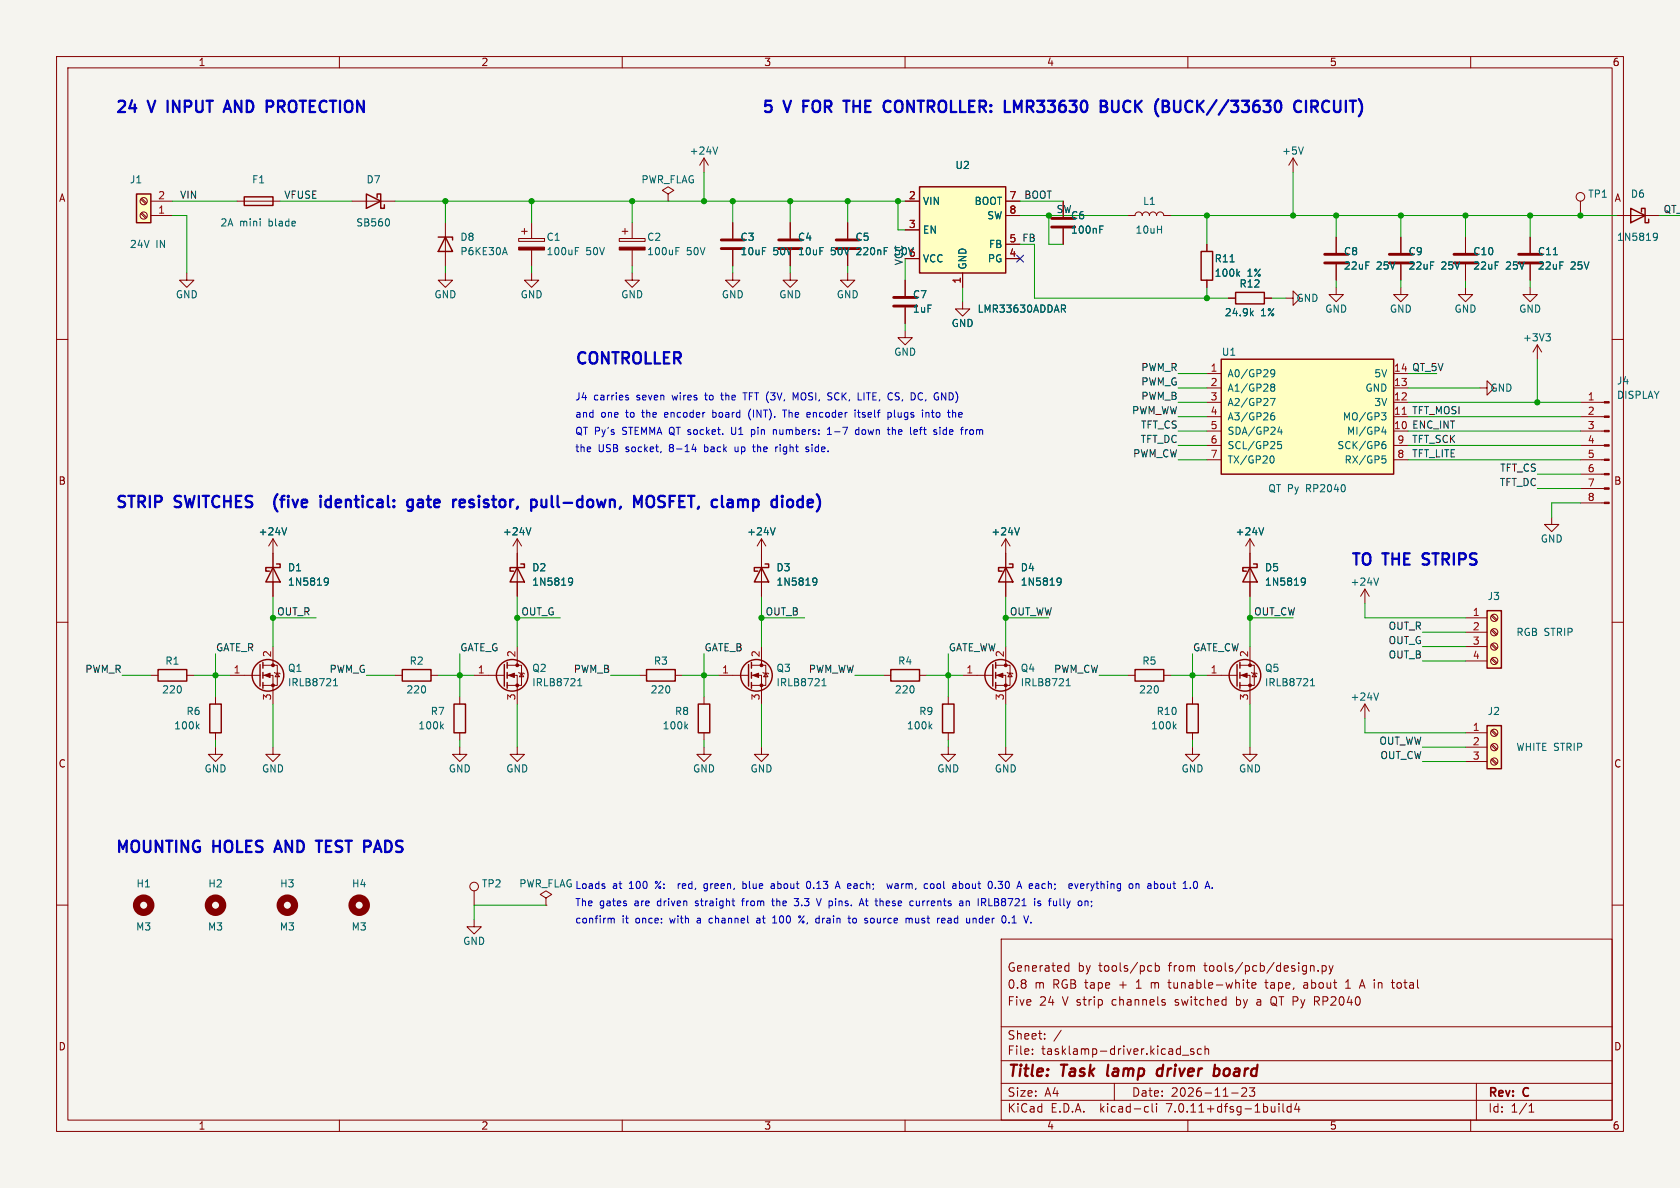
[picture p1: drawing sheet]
<svg xmlns="http://www.w3.org/2000/svg" width="297mm" height="210mm" viewBox="0 0 297 210" stroke-linecap="round" stroke-linejoin="round" font-family="sans-serif">
<path d="M0 0h297v210h-297z" fill="#f5f4ef" stroke="#f5f4ef" stroke-width=".18"/>
<g fill="none" stroke="#840000" stroke-width=".18">
<path d="M10 10h277v190h-277zM12 12h273v186h-273zM60 10v2M110 10v2M160 10v2M210 10v2M260 10v2M24.9 35.2l.9 .9M24.9 37.8l.9 .8M25.1 35.1l.8 .8M25.1 37.6l.8 .8M26.7 35.6h3.8"/>
<path d="M26.7 38.1h3.8M41.9 35.6h7.6M62.2 35.6h7.6M78.7 39.4v7.6M94 39.4v2.8M111.8 39.4v2.8M118.1 34.3l1-.6-1-.7-1 .7 1 .6v1.3M118.1 35.6h.1M124.5 27.9l-.8 1.3M124.5 27.9v2.6M124.5 27.9l.7 1.3M129.5 39.4v2.8"/>
<path d="M139.7 39.4v2.8M149.9 39.4v2.8M160 35.6h2.6M177.8 35.6h2.5M177.8 38.1h2.5M188 35.6v2.8M199.4 38.1h1.3a.64 .64 0 0 1 .6-.6 .64 .64 0 0 1 .6 .6 .64 .64 0 0 1 .7-.6 .64 .64 0 0 1 .6 .6 .64 .64 0 0 1 .6-.6 .64 .64 0 0 1 .7 .6 .64 .64 0 0 1 .6-.6 .64 .64 0 0 1 .6 .6h1.3M228.6 27.9l-.8 1.3M228.6 27.9v2.6M228.6 27.9l.8 1.3M279.4 35.6v2.5M285.7 38.1h7.7"/>
<path d="M10 60h2M33 48.3v1.2h1.3l-1.3 1.3-1.3-1.3h1.3M78.7 48.3v1.2h1.3l-1.3 1.3-1.2-1.3h1.2M91.7 42.2h4.6v.5h-4.6zM92.2 40.9h1M92.7 40.4v1M94 48.3v1.2h1.2l-1.2 1.3-1.3-1.3h1.3M94 44.2v2.8M109.5 42.2h4.5v.5h-4.5zM110 40.9h1M110.5 40.4v1M111.8 48.3v1.2h1.2l-1.2 1.3-1.3-1.3h1.3"/>
<path d="M111.8 44.2v2.8M129.5 48.3v1.2h1.3l-1.3 1.3-1.2-1.3h1.2M129.5 44.2v2.8M139.7 48.3v1.2h1.3l-1.3 1.3-1.3-1.3h1.3M139.7 44.2v2.8M149.9 48.3v1.2h1.2l-1.2 1.3-1.3-1.3h1.3M149.9 44.2v2.8M160 58.4v1.3h1.3l-1.3 1.3-1.3-1.3h1.3M160 49.5v2.8M160 54.4v2.8M160 40.6h2.6M160 45.7h2.6"/>
<path d="M170.2 53.3v1.3h1.2l-1.2 1.3-1.3-1.3h1.3M170.2 48.3v2.5M177.8 45.7h2.5M177.8 43.2h2.5M188 40.4v2.8M213.4 43.2v1.3M213.4 49.5v1.3M217.2 52.7h1.2M223.5 52.7h1.3M227.3 52.7h1.3v-1.3l1.3 1.3-1.3 1.3v-1.3M236.2 50.8v1.3h1.3l-1.3 1.2-1.3-1.2h1.3M236.2 41.9v2.8"/>
<path d="M236.2 46.7v2.8M247.6 50.8v1.3h1.3l-1.3 1.2-1.2-1.2h1.2M247.6 41.9v2.8M247.6 46.7v2.8M259.1 50.8v1.3h1.2l-1.2 1.2-1.3-1.2h1.3M259.1 41.9v2.8M259.1 46.7v2.8M270.5 50.8v1.3h1.3l-1.3 1.2-1.3-1.2h1.3M270.5 41.9v2.8M270.5 46.7v2.8M285 60h2M213.4 78.7h2.5"/>
<path d="M213.4 76.2h2.5M213.4 73.7h2.5M213.4 71.1h2.5M213.4 66h2.5M213.4 68.6h2.5M246.4 78.7h2.5M246.4 76.2h2.5M246.4 73.7h2.5M246.4 71.1h2.5M246.4 66h2.5M246.4 68.6h2.5M261.6 68.6h1.3v-1.3l1.3 1.3-1.3 1.3v-1.3"/>
<path d="M271.8 61l-.8 1.2M271.8 61v2.5M271.8 61l.7 1.2M279.4 78.7h4.2M279.4 76.2h4.2M279.4 73.7h4.2M279.4 71.1h4.2M48.3 95.3v10.1M48.3 95.3l-.8 1.2M48.3 95.3l.7 1.2M91.4 95.3v10.1M91.4 95.3l-.7 1.2"/>
<path d="M91.4 95.3l.8 1.2M134.6 95.3v10.1M134.6 95.3l-.7 1.2M134.6 95.3l.8 1.2M177.8 95.3v10.1M177.8 95.3l-.8 1.2M177.8 95.3l.8 1.2M213.4 81.3h2.5M221 95.3v10.1M221 95.3l-.8 1.2M221 95.3l.7 1.2M246.4 81.3h2.5"/>
<path d="M274.3 91.4v1.3h1.3l-1.3 1.3-1.3-1.3h1.3M279.4 88.9h4.2M279.4 86.4h4.2M279.4 83.8h4.2M279.4 81.3h4.2M10 110h2M26.7 119.4h1.2M33 119.4h1.3M40.6 119.4h5.4M46.5 119.4h1.8v5.1M46.5 117.6h2.5v3.6h-2.5M48.3 114.3v3.3"/>
<path d="M48.5 118.9l.1 .1h.8l.1 .1M49 119l.4 .6h-.8zM69.8 119.4h1.3M76.2 119.4h1.3M83.8 119.4h5.4M89.7 119.4h1.7v5.1M89.7 117.6h2.5v3.6h-2.5M91.4 114.3v3.3M91.7 118.9l.1 .1h.8l.1 .1M92.2 119l.4 .6h-.8zM113 119.4h1.3M119.4 119.4h1.2"/>
<path d="M127 119.4h5.3M132.8 119.4h1.8v5.1M132.8 117.6h2.6v3.6h-2.6M134.6 114.3v3.3M134.9 118.9l.1 .1h.8l.1 .1M135.4 119l.4 .6h-.8zM156.2 119.4h1.3M162.6 119.4h1.2M170.2 119.4h5.3M176 119.4h1.8v5.1M176 117.6h2.6v3.6h-2.6M177.8 114.3v3.3"/>
<path d="M178.1 118.9l.1 .1h.7l.2 .1M178.6 119l.3 .6h-.7zM199.4 119.4h1.3M205.7 119.4h1.3M213.4 119.4h5.3M219.2 119.4h1.8v5.1M219.2 117.6h2.5v3.6h-2.5M221 114.3v3.3M221.2 118.9l.2 .1h.7l.1 .1M221.7 119l.4 .6h-.7zM241.3 104.1l-.8 1.3M241.3 104.1v2.6"/>
<path d="M241.3 104.1l.8 1.3M259.1 109.2h3.8M259.1 111.8h3.8M259.1 114.3h3.8M259.1 116.8h3.8M263.6 116.5l.9 .8M263.6 114l.9 .8M263.6 111.4l.9 .9M263.6 108.9l.9 .8M263.8 116.3l.9 .9M263.8 113.8l.9 .8M263.8 111.3l.9 .8"/>
<path d="M263.8 108.7l.9 .9M285 110h2M38.1 132.1v1.3h1.3l-1.3 1.2-1.3-1.2h1.3M38.1 123.2v1.3M38.1 129.5v1.3M48.3 132.1v1.3h1.2l-1.2 1.2-1.3-1.2h1.3M81.3 132.1v1.3h1.2l-1.2 1.2-1.3-1.2h1.3M81.3 123.2v1.3M81.3 129.5v1.3M91.4 132.1v1.3h1.3l-1.3 1.2-1.2-1.2h1.2M124.5 132.1v1.3h1.2l-1.2 1.2-1.3-1.2h1.3M124.5 123.2v1.3"/>
<path d="M124.5 129.5v1.3M134.6 132.1v1.3h1.3l-1.3 1.2-1.3-1.2h1.3M167.6 132.1v1.3h1.3l-1.3 1.2-1.2-1.2h1.2M167.6 123.2v1.3M167.6 129.5v1.3M177.8 132.1v1.3h1.3l-1.3 1.2-1.3-1.2h1.3M210.8 132.1v1.3h1.3l-1.3 1.2-1.3-1.2h1.3M210.8 123.2v1.3M210.8 129.5v1.3M221 132.1v1.3h1.2l-1.2 1.2-1.3-1.2h1.3M241.3 124.5v2.5M241.3 124.5l-.8 1.2"/>
<path d="M241.3 124.5l.8 1.2M259.1 129.5h3.8M259.1 132.1h3.8M259.1 134.6h3.8M263.6 134.3l.9 .8M263.6 131.7l.9 .9M263.6 129.2l.9 .8M263.8 134.1l.9 .9M263.8 131.6l.9 .8M263.8 129l.9 .9M10 160h2M83.8 157.5v2.5"/>
<path d="M96.5 158.8l1-.7-1-.6-1 .6 1 .7v1.2M285 160h2M83.8 162.6v1.2h1.3l-1.3 1.3-1.3-1.3h1.3M96.5 160h.1M177 166h108v32h-108zM188.4 171.6h.6M188.4 170.8h.6M189 170.2v1.5M203.2 170.7l.4 .1M203.6 171.6l-.4 .1M204.2 170.8l.5-.1 .3 .3v.4l-.2 .2h-.6M204.2 170.2v1.5"/>
<path d="M205.8 177.2l.2 .2-.2 .3M205.8 176.7l.2 .1M206.5 173.7h.5M220.3 173.7h.6M220.5 173.2v1.3l.4 .2M221.3 174.2l.7-.1v-.3l-.5-.1-.2 .2 .1 .7h.6M222.2 177.2v.4M223.6 173.7h.6M223.8 173.2v1.3l.2 .2M224.7 177.2v.3l.3 .2M225 176.2l-.3 .2v.3M231 173.7l-.5 .1"/>
<path d="M231 174.1h-.3a.29 .29 0 0 0-.2 .3 .29 .29 0 0 0 .2 .3h.3M231.7 170.8h.5l.1 .9M232.4 176.2h.6M232.4 177h.6M232.7 177l.5 .7M233 171.6v.1M233.7 170.8l.5-.1 .3 .3v.4l-.2 .2h-.6M233.7 170.7v1.5M235 170.7l.3 1M235.3 171.7l-.1 .4-.2 .1M235.7 170.7l-.4 1M237.9 174.7h.8"/>
<path d="M237.9 173.6l.4-.4v1.5M240.3 174.7l.5-1.5 .5 1.5M240.5 174.3h.7M247.1 173.8l-.1 .2v.4l.1 .2M60 198v2M110 198v2M160 198v2M177 194.5h108M177 191.5h108M177 187.5h108M177 181.5h108M182.5 186.3v.1"/>
<path d="M182.5 185.5v.1M184.7 183.6v.1M184.7 182.8v.1M187.6 182.1l-1.3 2M197 191.5v3M202.6 195.6l.4 .1M203 196.5l-.4 .1M203.7 195.1v1.3l.2 .2M204.5 195.1v.1M204.5 195.6v1M209 186.5h1.2M210 198v2"/>
<path d="M211 185.5l-.3-.1-.2 .2v.2l.5 .2v.3h-.5M212.4 185.5l-.4-.1-.3 .3v.4l.1 .2h.6M213 185.5l.2-.1 .4 .1 .1 .9M213 184.9v1.5M217.7 193.2h1.2M219.5 192.4l.6-.1 .2 .1 .1 .3-.9 1.1h.9M220.9 192.3h.9l-.5 .6 .4 .1v.7l-.2 .1h-.4l-.2-.1M226.1 195.1v.1M226.1 195.6v1M226.8 195.1v1.3l.2 .2M228.2 195.7l-.4-.1-.3 .3v.4l.2 .2h.5M228.2 195.1v1.5"/>
<path d="M229.2 195l-.3 1.1h.9M229.6 195.6v1M260 198v2M261 191.5v6.5M270.3 196.6h.9M270.3 195.5l.4-.4v1.5"/>
<circle cx="25.4" cy="35.6" r=".63"/>
<circle cx="25.4" cy="38.1" r=".63"/>
<circle cx="279.4" cy="34.8" r=".76"/>
<circle cx="264.2" cy="114.3" r=".63"/>
<circle cx="264.2" cy="116.8" r=".63"/>
<circle cx="264.2" cy="111.8" r=".63"/>
<circle cx="264.2" cy="109.2" r=".63"/>
<circle cx="264.2" cy="132.1" r=".63"/>
<circle cx="264.2" cy="134.6" r=".63"/>
<circle cx="264.2" cy="129.5" r=".63"/>
<circle cx="83.8" cy="156.7" r=".76"/>
</g>
<path d="M195.9 188.2l-.1 1.9M205.6 189a.66 .66 0 0 0-1 .3l-.1 .5 .1 .3 .2 .1 .6-.1M205.6 188.2l-.2 2M214.9 188.9l.6 .1 .1 .3-.1 .5-.4 .4" fill="none" stroke="#840000" stroke-width=".4"/>
<g fill="none" stroke="#840000" stroke-width=".25">
<path d="M24.1 34.3h2.6v5.1h-2.6zM43.2 34.8h5.1v1.5h-5.1zM64.8 34.3l2.5 1.3-2.5 1.2zM66.7 34.9v-.6h.6v2.5h.6v-.6M162.6 33h15.2v15.3h-15.2zM288.3 36.8l2.5 1.3-2.5 1.3zM290.2 37.5v-.7h.6v2.6h.7v-.7M77.5 41.9h2.5v.5M78.7 41.9l1.3 2.6h-2.5zM212.3 44.5h2.1v5h-2.1zM218.4 51.7h5.1v2h-5.1zM215.9 63.5h30.5v20.3h-30.5z"/>
<path d="M48.9 99.7h.6v.6h-2.5v.7h.6M92.1 99.7h.6v.6h-2.5v.7h.6M135.3 99.7h.6v.6h-2.6v.7h.7M178.4 99.7h.7v.6h-2.6v.7h.7M221.6 99.7h.6v.6h-2.5v.7h.6M27.9 118.4h5.1v2h-5.1zM46 117.5v3.8M46.5 117.1v1M46.5 118.9v1M48.3 100.3l1.2 2.6h-2.5zM71.1 118.4h5.1v2h-5.1zM89.2 117.5v3.8"/>
<path d="M89.7 117.1v1M89.7 118.9v1M91.4 100.3l1.3 2.6h-2.5zM114.3 118.4h5.1v2h-5.1zM132.3 117.5v3.8M132.8 117.1v1M132.8 118.9v1M134.6 100.3l1.3 2.6h-2.6zM157.5 118.4h5.1v2h-5.1zM175.5 117.5v3.8M176 117.1v1M176 118.9v1"/>
<path d="M177.8 100.3l1.3 2.6h-2.6zM200.7 118.4h5v2h-5zM218.7 117.5v3.8M219.2 117.1v1M219.2 118.9v1M221 100.3l1.2 2.6h-2.5zM262.9 108h2.5v10.1h-2.5zM37.1 124.5h2v5h-2zM46.5 120.7v1M80.3 124.5h2v5h-2zM89.7 120.7v1M123.4 124.5h2.1v5h-2.1z"/>
<path d="M132.8 120.7v1M166.6 124.5h2.1v5h-2.1zM176 120.7v1M209.8 124.5h2v5h-2zM219.2 120.7v1M262.9 128.3h2.5v7.6h-2.5z"/>
<circle cx="47.4" cy="119.4" r="2.79"/>
<circle cx="90.6" cy="119.4" r="2.79"/>
<circle cx="133.7" cy="119.4" r="2.79"/>
<circle cx="176.9" cy="119.4" r="2.79"/>
<circle cx="220.1" cy="119.4" r="2.79"/>
</g>
<g fill="none" stroke="#006464" stroke-width=".18">
<path d="M68.7 38.8l.2 .4-.2 .6M126.9 26l-.4 1.2M194.4 39.9h.6M230.4 26l-.4 1.2M89 44.7h.6M89.3 43.8l.4 1.2M101.7 44.4h.4M101.7 43.8h.6M119.5 44.4h.4M119.5 43.8h.6M156.3 44.4h.4M156.3 43.8h.6"/>
<path d="M187.6 53.9h.5l.3 .3-.1 .3-.7 .1M188 54.6l.4 .6M194.4 40.6h.4M217.5 46.3h.7M218.8 48.4l.4 .4M219.2 48l-.5 .5M221.2 55.3l.4 .5M221.6 55l-.5 .5M273.3 59h.8l-.4 .5M273.8 59.5l.3 .2v.3l-.3 .3M274.6 45h.7M292.4 41.3l.4-.1 .1 .1a.84 .84 0 0 1-.3 1.2h-.2"/>
<path d="M293 41.8l-.2 .2-.4-.1M224.6 70.4h.8l-.5 1.3M224.6 68.1l.3-.2 .3 .1 .2 .2-.3 .2M224.6 65.6l.3-.3 .4 .2a.84 .84 0 0 1-.3 1.1h-.2M224.6 73.7l.3-.2h.3l.2 .2v.3l-.3 .2h-.3l-.2-.2M224.6 65.9l.3 .2h.3l.2-.2M224.6 68.2l.3 .2M224.9 68.4h.2M224.9 68.4l-.3 .3M225.1 68.4l.3 .3-.2 .4-.3 .1-.3-.3M225.2 73h-.3l-.3 .5M225.9 78h.6"/>
<path d="M225.9 78.6l.4-.1 .3 .3-.1 .5h-.6M226.2 75.4l-.3 1h.8M226.5 75.9v.9M244.2 73h.8l-.4 .5 .4 .1v.4l-.2 .2h-.4M244.5 78.5l.4 .1 .1 .2v.4l-.5 .1M244.6 75.4l-.3 1h.8M244.9 75.9v.9M244.9 78l-.4 .1M50.7 93.3l-.4 1.3M93.9 93.3l-.5 1.3M137 93.3l-.4 1.3M180.2 93.3l-.4 1.3"/>
<path d="M223.4 93.3l-.4 1.3M224.7 80.7l.1-.1a.68 .68 0 0 1 .5 .6 .68 .68 0 0 1-.5 .7l-.1-.1M244.4 80.6h.6M244.5 81.1h.3l.2 .2-.1 .5-.4 .1M57.4 102.2h.4l.2 .1a.84 .84 0 0 1-.3 1.1h-.3M58 102.7l-.2 .3-.4-.1M100.6 102.2h.4l.2 .1a.84 .84 0 0 1-.3 1.1h-.3M101.2 102.7l-.2 .3-.4-.1M143.8 102.2h.4l.1 .1a.84 .84 0 0 1-.3 1.1h-.2M144.4 102.7l-.2 .3-.4-.1M187 102.2h.3l.2 .1a.84 .84 0 0 1-.3 1.1h-.2M187.6 102.7l-.3 .3-.3-.1"/>
<path d="M230.2 102.2h.3l.2 .1a.84 .84 0 0 1-.3 1.1h-.2M230.8 102.7l-.3 .3-.3-.1M243.7 102.2l-.4 1.2M34.8 128.4l.4 .4M35.2 128l-.5 .5M59 121.2h.7M59 120.3l.3-.3v1.2M78 128.4l.4 .4M78.4 128l-.5 .5M102.1 121.2h.8M102.1 120.3l.4-.3v1.2M121.2 128.4l.4 .4"/>
<path d="M121.6 128l-.5 .5M145.3 121.2h.7M145.3 120.3l.4-.3v1.2M164.4 128.4l.3 .4M164.7 128l-.4 .5M188.5 121.2h.7M188.5 120.3l.4-.3v1.2M207.6 128.4l.3 .4M207.9 128l-.5 .5M231.7 121.2h.7M231.7 120.3l.3-.3v1.2M243.7 122.5l-.4 1.3"/>
</g>
<g fill="#ffffc2" stroke="#ffffc2" stroke-width=".18">
<path d="M262.9 108h2.5v10.1h-2.5z"/>
<path d="M262.9 128.3h2.5v7.6h-2.5z"/>
<path d="M24.1 34.3h2.6v5.1h-2.6z"/>
<path d="M215.9 63.5h30.5v20.3h-30.5z"/>
<path d="M162.6 33h15.2v15.3h-15.2z"/>
</g>
<g fill="none" stroke="#840000" stroke-width="1.3">
<circle cx="25.4" cy="160" r="1.27"/>
<circle cx="38.1" cy="160" r="1.27"/>
<circle cx="50.8" cy="160" r="1.27"/>
<circle cx="63.5" cy="160" r="1.27"/>
</g>
<g fill="#840000" stroke="#840000" stroke-width=".18">
<path d="M46.7 119.4l1.1-.4v.8z"/>
<path d="M283.6 88.8h.9v.2h-.9z"/>
<path d="M283.6 86.2h.9v.3h-.9z"/>
<path d="M283.6 83.7h.9v.2h-.9z"/>
<path d="M283.6 81.2h.9v.2h-.9z"/>
<path d="M283.6 78.6h.9v.3h-.9z"/>
<path d="M283.6 76.1h.9v.2h-.9z"/>
<path d="M283.6 73.5h.9v.3h-.9z"/>
<path d="M283.6 71h.9v.2h-.9z"/>
<path d="M176.3 119.4l1-.4v.8z"/>
<path d="M219.5 119.4l1-.4v.8z"/>
<path d="M109.5 43.7h4.5v.5h-4.5z"/>
<path d="M91.7 43.7h4.6v.5h-4.6z"/>
<path d="M89.9 119.4l1-.4v.8z"/>
<path d="M133.1 119.4l1-.4v.8z"/>
<circle cx="48.3" cy="121.2" r=".25"/>
<circle cx="48.3" cy="117.6" r=".25"/>
<circle cx="177.8" cy="121.2" r=".25"/>
<circle cx="177.8" cy="117.6" r=".25"/>
<circle cx="221" cy="121.2" r=".25"/>
<circle cx="221" cy="117.6" r=".25"/>
<circle cx="91.4" cy="121.2" r=".25"/>
<circle cx="91.4" cy="117.6" r=".25"/>
<circle cx="134.6" cy="121.2" r=".25"/>
<circle cx="134.6" cy="117.6" r=".25"/>
</g>
<g fill="none" stroke="#840000" stroke-width=".51">
<path d="M185.9 38.6h4.1M127.5 42.4h4.1M127.5 43.9h4.1M137.7 42.4h4M137.7 43.9h4M147.8 42.4h4.1M147.8 43.9h4.1M158 54.1h4.1M158 52.6h4.1M185.9 40.1h4.1M234.2 45h4.1M234.2 46.5h4.1"/>
<path d="M245.6 45h4.1M245.6 46.5h4.1M257 45h4.1M257 46.5h4.1M268.5 45h4M268.5 46.5h4"/>
</g>
<path d="M247.9 73.2h.7" fill="none" stroke="#a90000" stroke-width=".18"/>
<g fill="none" stroke="#0000c2" stroke-width=".4">
<path d="M29.6 17.8v2M39.5 19.8l.7-2 .7 2M39.7 19.2h1M142 18.8h.7M143 17.8h-1v2M149.1 17.8h1.1M149.6 17.8v2M157.4 17.9l.1 .1M157.5 19.6l-.1 .1M195.5 18.9a.54 .54 0 0 1 0 .8M195.5 18l.1 .2-.1 .4M196.6 17.8v1.6l.4 .4h.4l.3-.4v-1.6"/>
<path d="M207.6 19.6l.3 .2h.4M230 18a.8 .8 0 0 0-1 0 .8 .8 0 0 0-.2 .9 .75 .75 0 0 0 .4 .8 .75 .75 0 0 0 .8-.1M230.9 17.8v2M231.8 18.9h.8a.54 .54 0 0 0 .4-.6 .54 .54 0 0 0-.4-.5h-.8v2M232.3 18.9l.7 .9M49.1 87.4a2.29 2.29 0 0 0 0 3M56.7 87.7h.1l-.1 .1M58.5 88.4l-.6-.1-.4 .4v.6l.2 .3 .2 .1 .6-.1M72 89.3l.4 .4 .6-.1M73 88.4l-.6-.1-.4 .4M73 88.3v1.6a.54 .54 0 0 1-.9 .3M73.9 88.4l.2-.1 .6 .1"/>
<path d="M74.6 88.9h-.5a.39 .39 0 0 0-.3 .4 .39 .39 0 0 0 .3 .4h.5M81.9 88.3l.2 .1 .1 .4-1 .2M82.1 89.6l-.2 .1M83 89.6l.5 .1M83.5 88.3l-.4 .1-.1 .2 .1 .3 .4 .1M96.6 89.5a.54 .54 0 0 1-.8 .1M96.6 88.3v1.4M97.5 87.7v1.7l.3 .3M114.4 87.9a.67 .67 0 0 1 .8-.2 .67 .67 0 0 1 .4 .6v.7a.67 .67 0 0 1-.6 .7 .67 .67 0 0 1-.7-.7zM116.4 89.6l.8 .1M117.2 87.7h-.4a.49 .49 0 0 0-.4 .4 .49 .49 0 0 0 .4 .5l.4 .1M130.8 88.3h.3l.2 .3"/>
<path d="M131.3 88.6v1.1M131.6 88.3l-.3 .3M141.2 89.6l.1 .1 .6-.1M141.2 88.4l.1-.1 .6 .1M141.9 87.7v2M142.9 88.4l-.1 .2 .1 1M143.7 88.8l-.9 .2M251.5 99.7l.3 .1M251.6 98l-.1 .2 .1 .4M48.7 150h.9M49.2 148.6l-.7 2M55.8 148.6h1.2"/>
</g>
<g fill="none" stroke="#0000c2" stroke-width=".18">
<path d="M110.8 70.3h.3v.2l-.1 .2h-.3M110.8 69.9h.3M116.9 79.8l-.1 .2M122.3 79.4h.8M122.9 79v.9M126 72.5v1.3M126 73.7l.1 .1M126.1 72.9l-.1 .1M127.4 69.9h.5M127.6 69.4v1.2M129.3 75.5v1.1l.3 .2M129.9 79v.7l.2 .2"/>
<path d="M131.3 69.4h.8M131.7 69.4v1.3M132.7 72.3a1.46 1.46 0 0 0 0 1.9M132.8 76v1.2M132.8 76.7l.4 .1M133 79h.5M133.2 78.6v1.1l.3 .2M133.2 76h-.4M136.7 76.1l.4-.1 .2 .1M136.7 76v.8M137.1 79v.9M137.5 79l-.4 .2"/>
<path d="M138.3 72.5h.8M138.7 72.5v1.3M140.2 69.4l.4 .9 .5-.9M142.9 79.1l-.3-.1-.1 .2v.2l.4 .1v.3h-.4M143.1 72.9l.1 .3-.6 .1M143.2 73.7l-.1 .1M146.3 76.8h.7M146.3 75.9l.3-.4v1.3M146.8 70.1l.3 .2-.3 .4M146.9 69.4l.2 .1M151.2 72.5v.1M151.2 72.9v.9"/>
<path d="M151.6 72.9h.5M151.8 72.5v1.1l.3 .2M151.8 76h-.3l-.3 .2 .2 .5h.4M151.8 75.5v1.3M152.7 69.4v1.3M157 73l.3-.1 .3 .2-.1 .6h-.5M157 72.9v1.3M157.8 75.5v1.3M158.1 76l-.3 .1M158.2 70.6l.2 .1M158.4 69.5l-.2 .2 .2 .3M161.6 76h.4l.2 .3-.6 .1"/>
<path d="M161.6 76.7h.5M162.7 69.4a.68 .68 0 0 0-.4 .7 .68 .68 0 0 0 .4 .6M163.7 73l.2-.1 .3 .1v.8M163.7 72.9v.9M166.2 75.5v.2M166.2 76v.8M166.5 69.4l.7 1.3M168.4 73l.2-.1 .3 .1v.8M168.4 72.5v1.3M170.9 76h.2M171.7 76l-.3 .2v.4l.3 .2M119.9 156.2v.9"/>
<path d="M120.1 156.2l-.2 .3M124.5 157.4l.3 .1M124.9 156.2h-.2l-.3 .3 .1 .4 .4 .2M129.4 159.3h.5M131.1 159.3h.5M131.3 156.3l.4-.1 .2 .1M131.3 155.8v1.3M131.3 158.9v1.2M131.9 156.9l-.2 .2-.4-.1M136.4 156.3h.4l.1 .8M136.4 159.3h.5M136.6 158.8v1.1l.3 .2"/>
<path d="M136.9 156.5l-.4 .1-.2 .2 .2 .3 .4-.1M140.4 160l.2 .1h.5M140.4 158.8h.8l-.4 .5 .3 .1M142.6 156.3l.1-.4 .2-.1a.68 .68 0 0 1 .4 .6 .68 .68 0 0 1-.4 .7l-.2-.2-.1-.3M144.3 158.8l.5 1.3 .4-1.3M147.7 157.1l.4-1.3 .4 1.3M147.8 156.7h.6M152 159.8h.6M153 159.3h.5M155.9 159.3l.2 .1M156.8 156.2l.2 .9 .3-.6 .2 .6 .3-.9M158.6 156.2l-.4 .1"/>
<path d="M158.7 156.6h-.3l-.2 .2v.2l.5 .1M162 159.3l.1 .8h.4M164.5 156.3l.2-.1 .4 .1v.5l-.1 .2-.3 .1-.2-.2zM169.6 156.3l.4-.1 .2 .3-.1 .5h-.5M169.8 159.3h.2l.2 .1v.7M170.2 159.6h-.4M170.8 159.4l.4-.1 .2 .1M170.8 159.3v.8M174.8 158.8v1.3h.6M176.4 156.9l.2 .2 .5-.1M176.4 155.8h.8l-.4 .5h.3M182.5 156.3l-.4-.1-.1 .2v.6h.5"/>
<path d="M182.6 156.5l-.6 .1M183.5 159.5l.5 .4-.2 .2h-.3M183.9 159.3h-.3l-.1 .1M187.4 159.9l.2 .2M190 156.2l.3 .9 .3-.9M191 156.6l.6-.1v-.2l-.4-.1-.2 .2 .1 .6h.5M192 159.3l.4 .1v.7M193 159.3v.1M203.1 156.2l-.2 .1M203.1 156.6l-.2 .2 .2 .3M206.4 156.2v.7l.2 .2M213.5 155.8l-.5 1.3"/>
<path d="M107.9 162.3l.2 .2M108.1 162.5v.7M108.1 162.5l.1-.2 .3 .1 .1 .8M125.6 162.3l-.3 .3v.3l.3 .3M129.8 160.1h.1M134.2 162.3l-.4 .1M134.2 162.7h-.3l-.1 .2v.2l.4 .1M136.6 163.2h.7M136.6 162.3l.4-.4v1.3M142 162.8l-.2 .2 .2 .2M142.2 161.9l-1 1.3M149.9 162.3h.5"/>
<path d="M150.1 163l.3 .2M151.2 162.3l-.3 .1-.2 .2 .1 .4 .4 .2M151.9 160.1l.4-1.3 .4 1.3M154.3 162.3l-.3 .1-.1 .2 .1 .4 .3 .2M160.5 162.3l.2 .2M160.7 162.5l.2-.2 .3 .1 .1 .8M160.7 162.5v.7M166.5 162.4l.4-.1 .2 .3-.6 .1M166.5 163.1h.5M170.2 160.1h-.4M172 162.4l.2-.1 .3 .1 .1 .8M178.9 163.2h.8"/>
<path d="M179.3 161.9l-.4 .4M193 160.1l-.1 .2"/>
<circle cx="141.4" cy="162.1" r=".18"/>
</g>
<g fill="none" stroke="#009600" stroke-width=".18">
<path d="M30.5 38.1h2.5v10.2M30.5 35.6h11.4M49.5 35.6h12.7M69.8 35.6h90.2M78.7 35.6v3.8M94 35.6v3.8M111.8 35.6v3.8M124.5 30.5v5.1M129.5 35.6v3.8M139.7 35.6v3.8M149.9 35.6v3.8M158.7 35.6v5h1.3"/>
<path d="M180.3 38.1h19.1M180.3 35.6h7.7M185.4 38.1v5.1h2.6M207 38.1h78.7M213.4 38.1v5.1M228.6 30.5v7.6M236.2 38.1v3.8M247.6 38.1v3.8M259.1 38.1v3.8M270.5 38.1v3.8M293.4 38.1h3.7M78.7 47v1.3"/>
<path d="M94 47v1.3M111.8 47v1.3M129.5 47v1.3M139.7 47v1.3M149.9 47v1.3M160 45.7v3.8M160 57.2v1.2M170.2 50.8v2.5M182.9 43.2v9.5h34.3M213.4 50.8v1.9M224.8 52.7h2.5M236.2 49.5v1.3"/>
<path d="M247.6 49.5v1.3M259.1 49.5v1.3M270.5 49.5v1.3M208.3 71.1h5.1M208.3 66h5.1M208.3 68.6h5.1M208.3 78.7h5.1M208.3 76.2h5.1M208.3 73.7h5.1M248.9 71.1h30.5M248.9 66h5.1M248.9 68.6h12.7"/>
<path d="M248.9 78.7h30.5M248.9 76.2h30.5M248.9 73.7h30.5M271.8 63.5v7.6M208.3 81.3h5.1M248.9 81.3h30.5M271.8 83.8h7.6M271.8 86.4h7.6M279.4 88.9h-5.1v2.5M21.6 119.4h5.1M34.3 119.4h6.3M38.1 115.6v7.6"/>
<path d="M48.3 109.2h7.6M48.3 105.4v8.9M64.8 119.4h5M77.5 119.4h6.3M81.3 115.6v7.6M91.4 109.2h7.7M91.4 105.4v8.9M107.9 119.4h5.1M120.6 119.4h6.4M124.5 115.6v7.6M134.6 109.2h7.6M134.6 105.4v8.9"/>
<path d="M151.1 119.4h5.1M163.8 119.4h6.4M167.6 115.6v7.6M177.8 109.2h7.6M177.8 105.4v8.9M194.3 119.4h5.1M207 119.4h6.4M210.8 115.6v7.6M221 109.2h7.6M221 105.4v8.9M241.3 106.7v2.5h17.8M251.5 114.3h7.6"/>
<path d="M251.5 116.8h7.6M251.5 111.8h7.6M38.1 130.8v1.3M48.3 124.5v7.6M81.3 130.8v1.3M91.4 124.5v7.6M124.5 130.8v1.3M134.6 124.5v7.6M167.6 130.8v1.3M177.8 124.5v7.6M210.8 130.8v1.3M221 124.5v7.6"/>
<path d="M241.3 127v2.5h17.8M251.5 132.1h7.6M251.5 134.6h7.6M96.5 160h-12.7v2.6"/>
</g>
<path d="M179.7 45.1l1.2 1.2M180.9 45.1l-1.2 1.2" fill="none" stroke="#000084" stroke-width=".18"/>
<g fill="#009600" stroke="#009600" stroke-width=".18">
<circle cx="213.4" cy="38.1" r=".46"/>
<circle cx="158.7" cy="35.6" r=".46"/>
<circle cx="185.4" cy="38.1" r=".46"/>
<circle cx="213.4" cy="52.7" r=".46"/>
<circle cx="259.1" cy="38.1" r=".46"/>
<circle cx="270.5" cy="38.1" r=".46"/>
<circle cx="228.6" cy="38.1" r=".46"/>
<circle cx="236.2" cy="38.1" r=".46"/>
<circle cx="247.6" cy="38.1" r=".46"/>
<circle cx="279.4" cy="38.1" r=".46"/>
<circle cx="210.8" cy="119.4" r=".46"/>
<circle cx="167.6" cy="119.4" r=".46"/>
<circle cx="177.8" cy="109.2" r=".46"/>
<circle cx="221" cy="109.2" r=".46"/>
<circle cx="271.8" cy="71.1" r=".46"/>
<circle cx="38.1" cy="119.4" r=".46"/>
<circle cx="78.7" cy="35.6" r=".46"/>
<circle cx="48.3" cy="109.2" r=".46"/>
<circle cx="94" cy="35.6" r=".46"/>
<circle cx="91.4" cy="109.2" r=".46"/>
<circle cx="81.3" cy="119.4" r=".46"/>
<circle cx="124.5" cy="119.4" r=".46"/>
<circle cx="134.6" cy="109.2" r=".46"/>
<circle cx="139.7" cy="35.6" r=".46"/>
<circle cx="149.9" cy="35.6" r=".46"/>
<circle cx="111.8" cy="35.6" r=".46"/>
<circle cx="129.5" cy="35.6" r=".46"/>
<circle cx="124.5" cy="35.6" r=".46"/>
</g>
<g font-size="2.8" fill="#0000c2">
<text x="20.3" y="20.1">24</text>
<text x="26.5" y="20.1">V</text>
<text x="30.5" y="20.1">INPUT</text>
<text x="41.5" y="20.1">AND</text>
<text x="49.6" y="20.1">PROTECTION</text>
<text x="134.6" y="20.1">5</text>
<text x="138.8" y="20.1">V</text>
<text x="142.9" y="20.1">FOR</text>
<text x="151" y="20.1">THE</text>
<text x="158.8" y="20.1">CONTROLLER: LMR33630</text>
<text x="198.7" y="20.1">BUCK</text>
<text x="209.1" y="20.1">(BUCK//33630</text>
<text x="234.5" y="20.1">CIRCUIT)</text>
<text x="101.6" y="64.5">CONTROLLER</text>
<text x="20.3" y="89.9">STRIP</text>
<text x="31" y="89.9">SWITCHES</text>
<text x="50.1" y="89.9">(five</text>
<text x="59.1" y="89.9">identical:</text>
<text x="75.4" y="89.9">gate</text>
<text x="84.2" y="89.9">resistor,</text>
<text x="98.8" y="89.9">pull-down,</text>
<text x="117.8" y="89.9">MOSFET,</text>
<text x="132.4" y="89.9">clamp</text>
<text x="143.7" y="89.9">diode)</text>
<text x="238.8" y="100.1">TO</text>
<text x="244.7" y="100.1">THE</text>
<text x="252.5" y="100.1">STRIPS</text>
<text x="20.3" y="150.9">MOUNTING</text>
<text x="37.8" y="150.9">HOLES</text>
<text x="49.6" y="150.9">AND</text>
<text x="57.8" y="150.9">TEST</text>
<text x="66.9" y="150.9">PADS</text>
</g>
<g font-size="2.8" fill="#840000">
<text x="178" y="190.9">Title:</text>
<text x="187.7" y="190.9">Task</text>
<text x="196.6" y="190.9">lamp</text>
<text x="206.2" y="190.9">driver</text>
<text x="217" y="190.9">board</text>
</g>
<g font-size="2.1" fill="#840000">
<text x="178" y="172">Generated</text>
<text x="190.5" y="172">by</text>
<text x="194.3" y="172">tools/pcb</text>
<text x="206.8" y="172">from</text>
<text x="213.2" y="172">tools/pcb/design.py</text>
<text x="178" y="178">Five</text>
<text x="178" y="175">0.8</text>
<text x="182.9" y="175">m</text>
<text x="183.7" y="178">24</text>
<text x="186.2" y="175">RGB tape</text>
<text x="187.9" y="178">V strip</text>
<text x="196.8" y="178">channels</text>
<text x="198.1" y="175">+</text>
<text x="201.3" y="175">1</text>
<text x="204" y="175">m</text>
<text x="207.3" y="175">tunable-white</text>
<text x="208.1" y="178">switched</text>
<text x="219.1" y="178">by</text>
<text x="222.9" y="178">a</text>
<text x="224.6" y="175">tape,</text>
<text x="225.5" y="178">QT Py</text>
<text x="231.5" y="175">about</text>
<text x="233.5" y="178">RP2040</text>
<text x="241.8" y="175">A in</text>
<text x="247.8" y="175">total</text>
<text x="178" y="184">Sheet:</text>
<text x="178" y="186.7">File:</text>
<text x="184.1" y="186.7">tasklamp-driver.kicad_sch</text>
<text x="178" y="196.9">KiCad</text>
<text x="178" y="194.1">Size:</text>
<text x="184.7" y="194.1">A4</text>
<text x="185.7" y="196.9">E.D.A.</text>
<text x="194.6" y="196.9">kicad-cli</text>
<text x="200" y="194.1">Date:</text>
<text x="206.5" y="196.9">7.0.11+dfsg-1build4</text>
<text x="207" y="194.1">2026-11-23</text>
<text x="263" y="194.3">Rev:</text>
<text x="263" y="196.9">Id:</text>
<text x="267.1" y="196.9">1/1</text>
<text x="269.4" y="194.3">C</text>
</g>
<g font-size="1.8" fill="#840000">
<text x="35" y="11.9">1</text>
<text x="85" y="11.9">2</text>
<text x="135" y="11.9">3</text>
<text x="185" y="11.9">4</text>
<text x="235" y="11.9">5</text>
<text x="285" y="11.9">6</text>
<text x="10.3" y="35.9">A</text>
<text x="285.3" y="35.9">A</text>
<text x="10.3" y="85.9">B</text>
<text x="285.3" y="85.9">B</text>
<text x="10.3" y="135.9">C</text>
<text x="285.3" y="135.9">C</text>
<text x="10.3" y="185.9">D</text>
<text x="285.3" y="185.9">D</text>
<text x="35" y="199.9">1</text>
<text x="85" y="199.9">2</text>
<text x="135" y="199.9">3</text>
<text x="185" y="199.9">4</text>
<text x="235" y="199.9">5</text>
<text x="285" y="199.9">6</text>
</g>
<g font-size="1.8" fill="#006464">
<text x="121.8" y="27.5">+24V</text>
<text x="226.6" y="27.5">+5V</text>
<text x="22.9" y="32.6">J1</text>
<text x="44.5" y="32.6">F1</text>
<text x="64.7" y="32.6">D7</text>
<text x="113.3" y="32.6">PWR_FLAG</text>
<text x="168.8" y="30.1">U2</text>
<text x="280.7" y="35.2">TP1</text>
<text x="288.2" y="35.2">D6</text>
<text x="38.9" y="40.2">2A</text>
<text x="42.3" y="40.2">mini</text>
<text x="47.6" y="40.2">blade</text>
<text x="62.9" y="40.2">SB560</text>
<text x="163.1" y="36.4">VIN</text>
<text x="163.1" y="41.5">EN</text>
<text x="172.2" y="36.4">BOOT</text>
<text x="174.4" y="39">SW</text>
<text x="189.2" y="39">C6</text>
<text x="189.2" y="41.5">100nF</text>
<text x="200.6" y="41.5">10uH</text>
<text x="202" y="36.4">L1</text>
<text x="22.9" y="44">24V</text>
<text x="27.5" y="44">IN</text>
<text x="81.3" y="42.8">D8</text>
<text x="81.3" y="45.3">P6KE30A</text>
<text x="96.5" y="42.8">C1</text>
<text x="96.5" y="45.3">100uF</text>
<text x="103.6" y="45.3">50V</text>
<text x="114.3" y="42.8">C2</text>
<text x="114.3" y="45.3">100uF</text>
<text x="121.3" y="45.3">50V</text>
<text x="130.8" y="42.8">C3</text>
<text x="130.8" y="45.3">10uF</text>
<text x="136.6" y="45.3">50V</text>
<text x="141" y="42.8">C4</text>
<text x="141" y="45.3">10uF</text>
<text x="146.8" y="45.3">50V</text>
<text x="151.1" y="42.8">C5</text>
<text x="151.1" y="45.3">220nF</text>
<text x="158.2" y="45.3">50V6</text>
<text x="163.1" y="46.6">VCC</text>
<text x="171" y="47.8" transform="rotate(-90 171 47.8)">GND</text>
<text x="174.5" y="46.6">PG</text>
<text x="174.7" y="44">FB</text>
<text x="214.6" y="46.6">R11</text>
<text x="237.5" y="45.3">C8</text>
<text x="237.5" y="47.9">22uF</text>
<text x="243.3" y="47.9">25V</text>
<text x="248.9" y="45.3">C9</text>
<text x="248.9" y="47.9">22uF</text>
<text x="254.8" y="47.9">25V</text>
<text x="260.4" y="45.3">C10</text>
<text x="260.4" y="47.9">22uF</text>
<text x="266.2" y="47.9">25V</text>
<text x="271.8" y="45.3">C11</text>
<text x="271.8" y="47.9">22uF</text>
<text x="277.6" y="47.9">25V</text>
<text x="285.8" y="42.8">1N5819</text>
<text x="31" y="52.9">GND</text>
<text x="76.7" y="52.9">GND</text>
<text x="91.9" y="52.9">GND</text>
<text x="109.7" y="52.9">GND</text>
<text x="127.5" y="52.9">GND</text>
<text x="137.7" y="52.9">GND</text>
<text x="147.8" y="52.9">GND</text>
<text x="161.3" y="52.9">C7</text>
<text x="214.6" y="49.1">100k</text>
<text x="219" y="51">R12</text>
<text x="220.5" y="49.1">1%</text>
<text x="229.1" y="53.6">GND</text>
<text x="161.3" y="55.5">1uF</text>
<text x="168.1" y="58">GND</text>
<text x="172.7" y="55.5">LMR33630ADDAR</text>
<text x="216.4" y="56.1">24.9k</text>
<text x="222.9" y="56.1">1%</text>
<text x="234.2" y="55.5">GND</text>
<text x="245.6" y="55.5">GND</text>
<text x="257" y="55.5">GND</text>
<text x="268.5" y="55.5">GND</text>
<text x="158" y="63.1">GND</text>
<text x="215.9" y="63.1">U1</text>
<text x="269.1" y="60.6">+3V3</text>
<text x="216.9" y="66.9">A0/GP29</text>
<text x="216.9" y="69.4">A1/GP28</text>
<text x="216.9" y="72">A2/GP27</text>
<text x="241.3" y="69.4">GND</text>
<text x="242.9" y="72">3V</text>
<text x="242.9" y="66.9">5V</text>
<text x="263.4" y="69.4">GND</text>
<text x="285.8" y="68.2">J4</text>
<text x="285.8" y="70.7">DISPLAY</text>
<text x="216.9" y="74.5">A3/GP26</text>
<text x="216.9" y="77.1">SDA/GP24</text>
<text x="237.3" y="74.5">MO/GP3</text>
<text x="238" y="77.1">MI/GP4</text>
<text x="216.9" y="79.6">SCL/GP25</text>
<text x="216.9" y="82.1">TX/GP20</text>
<text x="236.3" y="79.6">SCK/GP6</text>
<text x="237.6" y="82.1">RX/GP5</text>
<text x="224.1" y="87.2">QT Py</text>
<text x="231" y="87.2">RP2040</text>
<text x="45.6" y="94.8">+24V</text>
<text x="88.8" y="94.8">+24V</text>
<text x="132" y="94.8">+24V</text>
<text x="175.2" y="94.8">+24V</text>
<text x="218.3" y="94.8">+24V</text>
<text x="50.8" y="101.2">D1</text>
<text x="94" y="101.2">D2</text>
<text x="137.2" y="101.2">D3</text>
<text x="180.3" y="101.2">D4</text>
<text x="223.5" y="101.2">D5</text>
<text x="272.3" y="96.1">GND</text>
<text x="50.8" y="103.7">1N5819</text>
<text x="94" y="103.7">1N5819</text>
<text x="137.2" y="103.7">1N5819</text>
<text x="180.3" y="103.7">1N5819</text>
<text x="223.5" y="103.7">1N5819</text>
<text x="238.7" y="103.7">+24V</text>
<text x="262.9" y="106.3">J3</text>
<text x="268" y="112.6">RGB STRIP</text>
<text x="29.1" y="117.7">R1</text>
<text x="50.8" y="119">Q1</text>
<text x="72.3" y="117.7">R2</text>
<text x="94" y="119">Q2</text>
<text x="115.5" y="117.7">R3</text>
<text x="137.2" y="119">Q3</text>
<text x="158.7" y="117.7">R4</text>
<text x="180.3" y="119">Q4</text>
<text x="201.9" y="117.7">R5</text>
<text x="223.5" y="119">Q5</text>
<text x="28.6" y="122.8">220</text>
<text x="50.8" y="121.5">IRLB8721</text>
<text x="71.7" y="122.8">220</text>
<text x="94" y="121.5">IRLB8721</text>
<text x="114.9" y="122.8">220</text>
<text x="137.2" y="121.5">IRLB8721</text>
<text x="158.1" y="122.8">220</text>
<text x="180.3" y="121.5">IRLB8721</text>
<text x="201.3" y="122.8">220</text>
<text x="223.5" y="121.5">IRLB8721</text>
<text x="238.7" y="124.1">+24V</text>
<text x="30.7" y="129.1">100k</text>
<text x="32.9" y="126.6">R6</text>
<text x="73.9" y="129.1">100k</text>
<text x="76" y="126.6">R7</text>
<text x="117.1" y="129.1">100k</text>
<text x="119.2" y="126.6">R8</text>
<text x="160.2" y="129.1">100k</text>
<text x="162.4" y="126.6">R9</text>
<text x="203.4" y="129.1">100k</text>
<text x="204.4" y="126.6">R10</text>
<text x="262.9" y="126.6">J2</text>
<text x="36.1" y="136.8">GND</text>
<text x="46.2" y="136.8">GND</text>
<text x="79.2" y="136.8">GND</text>
<text x="89.4" y="136.8">GND</text>
<text x="122.4" y="136.8">GND</text>
<text x="132.6" y="136.8">GND</text>
<text x="165.6" y="136.8">GND</text>
<text x="175.8" y="136.8">GND</text>
<text x="208.8" y="136.8">GND</text>
<text x="218.9" y="136.8">GND</text>
<text x="268" y="132.9">WHITE STRIP</text>
<text x="24" y="157.1">H1</text>
<text x="36.7" y="157.1">H2</text>
<text x="49.4" y="157.1">H3</text>
<text x="62.1" y="157.1">H4</text>
<text x="85.1" y="157.1">TP2</text>
<text x="24" y="164.7">M3</text>
<text x="36.7" y="164.7">M3</text>
<text x="49.4" y="164.7">M3</text>
<text x="62.1" y="164.7">M3</text>
<text x="81.8" y="167.2">GND</text>
</g>
<g font-size="1.8" fill="#a90000">
<text x="27.9" y="35.3">2</text>
<text x="160.6" y="35.3">2</text>
<text x="178.4" y="35.3">7</text>
<text x="27.9" y="37.8">1</text>
<text x="160.6" y="40.4">3</text>
<text x="178.4" y="37.8">8</text>
<text x="178.4" y="45.5">4</text>
<text x="178.4" y="42.9">5</text>
<text x="169.9" y="50.2" transform="rotate(-90 169.9 50.2)">1</text>
<text x="213.9" y="65.8">1</text>
<text x="246.3" y="65.8">14</text>
<text x="213.9" y="68.3">2</text>
<text x="213.9" y="70.9">3</text>
<text x="246.3" y="70.9">12</text>
<text x="246.3" y="68.3">13</text>
<text x="280.6" y="70.9">1</text>
<text x="213.9" y="73.4">4</text>
<text x="213.9" y="75.9">5</text>
<text x="246.3" y="75.9">10</text>
<text x="246.3" y="73.4">11</text>
<text x="280.6" y="73.4">2</text>
<text x="280.6" y="75.9">3</text>
<text x="213.9" y="78.5">6</text>
<text x="213.9" y="81">7</text>
<text x="246.9" y="81">8</text>
<text x="246.9" y="78.5">9</text>
<text x="280.6" y="78.5">4</text>
<text x="280.6" y="81">5</text>
<text x="280.6" y="83.6">6</text>
<text x="280.6" y="86.1">7</text>
<text x="280.6" y="88.6">8</text>
<text x="260.3" y="109">1</text>
<text x="260.3" y="111.5">2</text>
<text x="41.2" y="119.1">1</text>
<text x="48" y="116.3" transform="rotate(-90 48 116.3)">2</text>
<text x="84.4" y="119.1">1</text>
<text x="91.2" y="116.3" transform="rotate(-90 91.2 116.3)">2</text>
<text x="127.6" y="119.1">1</text>
<text x="134.4" y="116.3" transform="rotate(-90 134.4 116.3)">2</text>
<text x="170.7" y="119.1">1</text>
<text x="177.5" y="116.3" transform="rotate(-90 177.5 116.3)">2</text>
<text x="213.9" y="119.1">1</text>
<text x="220.7" y="116.3" transform="rotate(-90 220.7 116.3)">2</text>
<text x="260.3" y="114">3</text>
<text x="260.3" y="116.6">4</text>
<text x="48" y="123.9" transform="rotate(-90 48 123.9)">3</text>
<text x="91.2" y="123.9" transform="rotate(-90 91.2 123.9)">3</text>
<text x="134.4" y="123.9" transform="rotate(-90 134.4 123.9)">3</text>
<text x="177.5" y="123.9" transform="rotate(-90 177.5 123.9)">3</text>
<text x="220.7" y="123.9" transform="rotate(-90 220.7 123.9)">3</text>
<text x="260.3" y="129.3">1</text>
<text x="260.3" y="131.8">2</text>
<text x="260.3" y="134.4">3</text>
</g>
<g font-size="1.8" fill="#0f0f0f">
<text x="31.7" y="35.2">VIN</text>
<text x="50.2" y="35.2">VFUSE</text>
<text x="181" y="35.2">BOOT</text>
<text x="186.7" y="37.8">SW</text>
<text x="294" y="37.8">QT_5</text>
<text x="159.7" y="47" transform="rotate(-90 159.7 47)">VCC</text>
<text x="201.7" y="65.7">PWM_R</text>
<text x="249.6" y="65.7">QT_5V</text>
<text x="201.7" y="70.8">PWM_B</text>
<text x="201.7" y="68.2">PWM_G</text>
<text x="200" y="73.3">PWM_WW</text>
<text x="201.6" y="75.9">TFT_CS</text>
<text x="249.6" y="75.9">ENC_INT</text>
<text x="249.6" y="73.3">TFT_MOSI</text>
<text x="200.2" y="80.9">PWM_CW</text>
<text x="201.5" y="78.4">TFT_DC</text>
<text x="249.6" y="80.9">TFT_LITE</text>
<text x="249.6" y="78.4">TFT_SCK</text>
<text x="265.1" y="83.5">TFT_CS</text>
<text x="265" y="86">TFT_DC</text>
<text x="48.9" y="108.9">OUT_R</text>
<text x="92.1" y="108.9">OUT_G</text>
<text x="135.3" y="108.9">OUT_B</text>
<text x="178.4" y="108.9">OUT_WW</text>
<text x="221.6" y="108.9">OUT_CW</text>
<text x="245.4" y="114">OUT_G</text>
<text x="245.4" y="111.4">OUT_R</text>
<text x="15" y="119">PWM_R</text>
<text x="38.1" y="115.2">GATE_R</text>
<text x="58.2" y="119">PWM_G</text>
<text x="81.3" y="115.2">GATE_G</text>
<text x="101.3" y="119">PWM_B</text>
<text x="124.5" y="115.2">GATE_B</text>
<text x="142.9" y="119">PWM_WW</text>
<text x="167.6" y="115.2">GATE_WW</text>
<text x="186.2" y="119">PWM_CW</text>
<text x="210.8" y="115.2">GATE_CW</text>
<text x="245.4" y="116.5">OUT_B</text>
<text x="243.8" y="131.7">OUT_WW</text>
<text x="243.9" y="134.3">OUT_CW</text>
</g>
<text font-size="1.8" fill="#009600" x="180.6" y="42.8">FB</text>
<g font-size="1.8" fill="#0000c2">
<text x="101.6" y="70.9">J4</text>
<text x="104.9" y="70.9">carries</text>
<text x="112.7" y="70.9">seven</text>
<text x="119.1" y="70.9">wires</text>
<text x="125.2" y="70.9">to</text>
<text x="128.2" y="70.9">the</text>
<text x="132.3" y="70.9">TFT (3V,</text>
<text x="141.4" y="70.9">MOSI,</text>
<text x="147.8" y="70.9">SCK,</text>
<text x="153.3" y="70.9">LITE,</text>
<text x="158.9" y="70.9">CS,</text>
<text x="163.1" y="70.9">DC,</text>
<text x="167.4" y="70.9">GND)</text>
<text x="101.6" y="73.9">and</text>
<text x="101.6" y="77">QT Py's</text>
<text x="106.2" y="73.9">one</text>
<text x="110.1" y="77">STEMMA QT socket.</text>
<text x="110.8" y="73.9">to</text>
<text x="113.8" y="73.9">the</text>
<text x="118" y="73.9">encoder</text>
<text x="126.6" y="73.9">board</text>
<text x="130" y="77">U1</text>
<text x="133.2" y="73.9">(INT).</text>
<text x="133.7" y="77">pin</text>
<text x="137.7" y="77">numbers:</text>
<text x="139.5" y="73.9">The</text>
<text x="143.9" y="73.9">encoder</text>
<text x="147.6" y="77">1-7</text>
<text x="152.6" y="73.9">itself</text>
<text x="152.7" y="77">down</text>
<text x="158.6" y="73.9">plugs</text>
<text x="158.7" y="77">the</text>
<text x="162.8" y="77">left</text>
<text x="164.9" y="73.9">into</text>
<text x="167.2" y="77">side</text>
<text x="169.7" y="73.9">the</text>
<text x="172.2" y="77">from</text>
<text x="101.6" y="80">the</text>
<text x="105.7" y="80">USB</text>
<text x="110.7" y="80">socket,</text>
<text x="118.6" y="80">8-14</text>
<text x="125" y="80">back</text>
<text x="130.6" y="80">up</text>
<text x="134" y="80">the</text>
<text x="138.2" y="80">right</text>
<text x="143.7" y="80">side.</text>
<text x="91.7" y="157.1">PWR_FLAGLoads</text>
<text x="101.6" y="160.3">The</text>
<text x="106" y="160.3">gates</text>
<text x="108.3" y="157.2">at</text>
<text x="111.3" y="157.2">100</text>
<text x="112.3" y="160.3">are</text>
<text x="116.1" y="157.2">%:</text>
<text x="116.5" y="160.3">driven</text>
<text x="120.5" y="157.2">red,</text>
<text x="123.4" y="160.3">straight</text>
<text x="125.3" y="157.2">green,</text>
<text x="131.9" y="160.3">from</text>
<text x="132.4" y="157.2">blue</text>
<text x="137.4" y="160.3">the</text>
<text x="137.6" y="157.2">about</text>
<text x="141.5" y="160.3">3.3</text>
<text x="144.1" y="157.2">0.13</text>
<text x="145.7" y="160.3">V pins.</text>
<text x="149.5" y="157.2">A each;</text>
<text x="153.7" y="160.3">At</text>
<text x="156.7" y="160.3">these</text>
<text x="159.2" y="157.2">warm,</text>
<text x="162.9" y="160.3">currents</text>
<text x="165.9" y="157.2">cool</text>
<text x="171.1" y="157.2">about</text>
<text x="171.9" y="160.3">an</text>
<text x="175.4" y="160.3">IRLB8721</text>
<text x="177.6" y="157.2">0.30</text>
<text x="183" y="157.2">A each;</text>
<text x="185.6" y="160.3">is</text>
<text x="188.4" y="160.3">fully</text>
<text x="192.7" y="157.2">everything</text>
<text x="203.5" y="157.2">on</text>
<text x="207" y="157.2">about</text>
<text x="213.5" y="157.2">1.0</text>
<text x="101.6" y="163.3">confirm</text>
<text x="110" y="163.3">it</text>
<text x="112.5" y="163.3">once:</text>
<text x="118.7" y="163.3">with</text>
<text x="123.7" y="163.3">a</text>
<text x="126" y="163.3">channel</text>
<text x="134.6" y="163.3">at</text>
<text x="137.7" y="163.3">100</text>
<text x="142.5" y="163.3">%, drain</text>
<text x="151.7" y="163.3">to</text>
<text x="154.8" y="163.3">source</text>
<text x="162.2" y="163.3">must</text>
<text x="168" y="163.3">read</text>
<text x="173.3" y="163.3">under</text>
<text x="179.8" y="163.3">0.1</text>
</g>
</svg>
